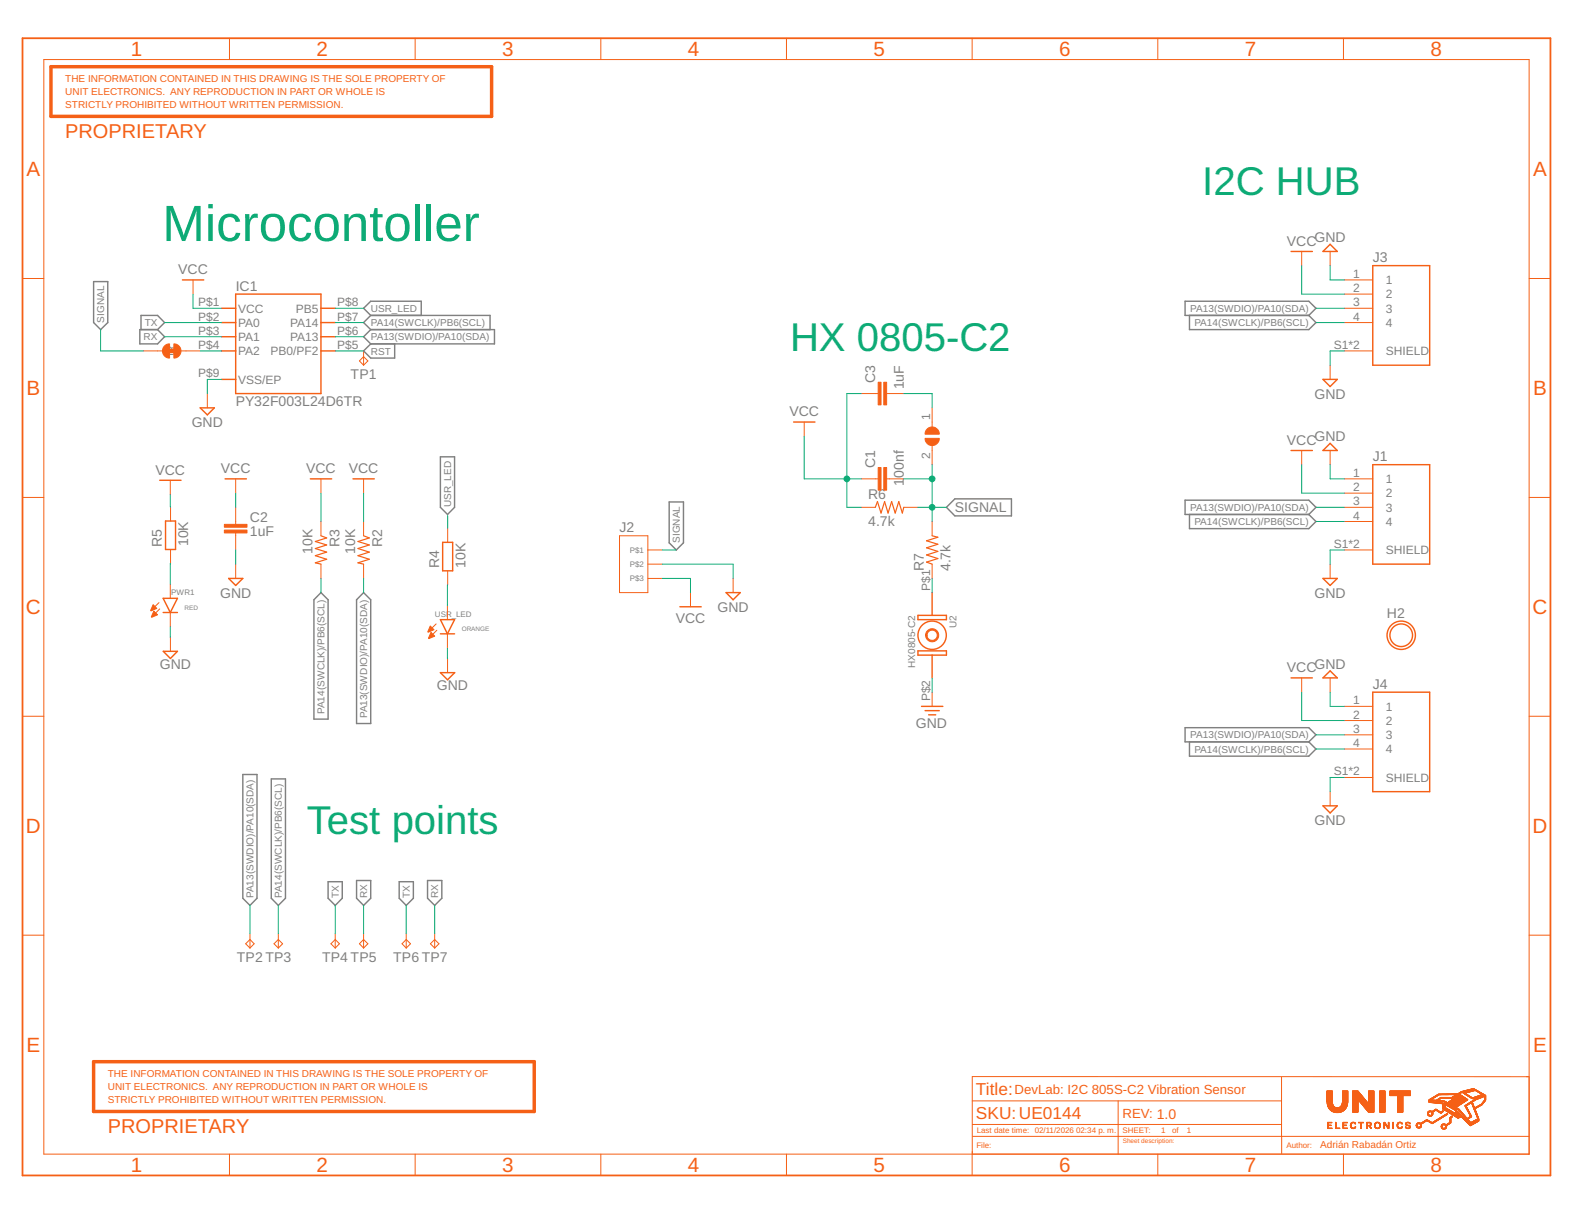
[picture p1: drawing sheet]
<svg xmlns="http://www.w3.org/2000/svg" width="279mm" height="216mm" viewBox="0 0 279 216" stroke-linecap="round" stroke-linejoin="round" font-family="sans-serif">
<g fill="none" stroke="#808080" stroke-width=".25">
<path d="M16.6 50h2.6v7.3l-1.3 1.3-1.3-1.3zM24.8 58.6h3.2l1.3 1.2-1.3 1.3h-3.2zM25.1 58.6v-2.6h2.9l1.3 1.3-1.3 1.3M65.9 56l-1.3 1.3 1.3 1.3M65.9 56h21.2v2.6M65.9 58.6h22v2.5h-22M65.9 58.6l-1.3 1.2 1.3 1.3M65.9 56l-1.3-1.2 1.3-1.3h9v2.5M210.6 53.5h22l1.3 1.3-1.3 1.2h-22zM211.4 56v2.6h21.2l1.3-1.3-1.3-1.3M65.9 61.1l-1.3 1.3 1.3 1.2h4.2v-2.5M78.3 81.2h2.5v8.9l-1.3 1.3-1.2-1.3z"/>
<path d="M118.9 89.2h2.6v7.3l-1.3 1.2-1.3-1.2zM168.2 90.1l1.5-1.5h10.1v3.1h-10.1zM210.6 88.9h22l1.3 1.2-1.3 1.3h-22zM211.4 91.4v2.5h21.2l1.3-1.2-1.3-1.3M57 105.3l1.3 1.3v21.2h-2.5v-21.2zM64.6 105.3l1.3 1.3v22h-2.5v-22zM43.2 137.6h2.5v22l-1.3 1.3-1.2-1.3zM48.2 138.4h2.5v21.2l-1.2 1.3-1.3-1.3zM210.6 129.3h22l1.3 1.3-1.3 1.2h-22zM211.4 131.8v2.6h21.2l1.3-1.3-1.3-1.3M58.3 156.7h2.5v2.9l-1.2 1.3-1.3-1.3zM63.4 156.5h2.5v3.1l-1.3 1.3-1.2-1.3z"/>
<path d="M71 156.7h2.5v2.9l-1.3 1.3-1.2-1.3zM76 156.5h2.5v3.1l-1.2 1.3-1.3-1.3z"/>
</g>
<path d="M9.1 11.9h78.3v8.8h-78.3zM16.6 188.7h78.4v8.8h-78.4z" fill="none" stroke="#f56016" stroke-width=".61"/>
<g fill="none" stroke="#f56016" stroke-width=".25">
<path d="M32.4 49.7h3.8M39.4 54.8h2.5M39.4 57.3h2.5M39.4 59.8h2.5M41.9 52.3h15.1v17.6h-15.1zM57 54.8h2.6M57 57.3h2.6M57 59.8h2.6M229.5 44.7h3.8M236.4 43.4l1.3 1.3h-2.6zM244 47.2h10.1v17.7h-10.1zM35.6 72.5h2.5l-1.2 1.2z"/>
<path d="M39.4 62.4h2.5M39.4 67.4h2.5M57 62.4h2.6M141.1 75h3.7M235.1 67.4h2.6l-1.3 1.3zM236.4 78.8l1.3 1.3h-2.6zM28.4 85.3h3.8M29.4 92.6h1.8v5h-1.8zM40 85.1h3.8M55.2 85.1h3.7M62.7 85.1h3.8M78.7 96.4h1.8v5h-1.8z"/>
<path d="M229.5 80.1h3.8M244 82.6h10.1v17.6h-10.1zM29 106.3h2.5l-1.2 2.5zM29 108.8h2.5M29 115.7h2.5l-1.2 1.3zM40.6 102.8h2.6l-1.3 1.2zM78.3 119.5h2.5l-1.3 1.3zM78.3 110.1h2.5l-1.3 2.5zM78.3 112.6h2.5M120.8 107.8h3.8M129.1 105.3h2.5l-1.3 1.3zM163.2 109.3h5v.8h-5z"/>
<path d="M163.2 115.7h5v.7h-5zM165.7 105.3v4M165.7 116.4v4.1M235.1 102.8h2.6l-1.3 1.2zM163.8 125.5h3.8M164.4 126.3h2.5M165.1 127h1.2M229.5 120.5h3.8M235.1 120.5l1.3-1.3 1.3 1.3zM244 123h10.1v17.7h-10.1zM235.1 143.2h2.6l-1.3 1.3z"/>
<circle cx="165.7" cy="112.9" r="2.52"/>
<circle cx="249" cy="112.9" r="2.01"/>
<circle cx="249" cy="112.9" r="2.52"/>
</g>
<g fill="none" stroke="#f56016" stroke-width=".18">
<path d="M7.8 10.6h264v194.5h-264zM40.8 6.8v3.8M73.8 6.8v3.8M106.8 6.8v3.8M139.8 6.8v3.8M172.8 6.8v3.8M205.8 6.8v3.8M238.8 6.8v3.8M4 49.5h3.8M34.3 49.7v2.6M231.4 44.7v2.5M236.4 44.7v2.5"/>
<path d="M238.9 49.7h5.1M238.9 52.3h5.1M238.9 54.8h5.1M238.9 57.3h5.1M271.8 49.5h3.8M25.5 62.4h3.4M32.2 62.4h3.4M36.9 69.9v2.6M64.6 62.4v2.5M64.6 63.4l.8 .7-.8 .8-.7-.8zM142.9 75v2.5M153.1 69.9h3"/>
<path d="M157.6 69.9h3M165.7 72.5v3.4M165.7 79.2v3.4M236.4 64.9v2.5M238.9 62.4h5.1M4 88.4h3.8M30.3 85.3v2.6M30.3 90.1v2.5M30.3 97.6v2.6M41.9 85.1v2.5M41.9 90.1v3.1M41.9 94.7v3"/>
<path d="M57 85.1v2.5M57 92.7v2.5M64.6 85.1v2.5M64.6 92.7v2.5M79.6 93.9v2.5M110.1 95.2h5v10.1h-5zM115.1 97.7h2.6M153.1 85.1h3M153.1 90.1h2.5M157.6 85.1h3M160.6 90.1h2.6M165.7 92.7v2.5"/>
<path d="M231.4 80.1v2.5M236.4 80.1v2.5M238.9 85.1h5.1M238.9 87.6h5.1M238.9 90.1h5.1M238.9 92.7h5.1M238.9 97.7h5.1M271.8 88.4h3.8M28.3 107.1l-1.4 1.4M28.4 108.2l-1.4 1.4M30.3 103.8v2.5M30.3 108.8v2.6"/>
<path d="M30.3 113.2v2.5M41.9 100.2v2.6M57 100.2v2.6M64.6 100.2v2.6M77.5 110.9l-1.4 1.3M77.6 112l-1.4 1.4M79.5 107.6v2.5M79.5 112.6v2.6M79.5 117v2.5M79.6 101.4v2.5M115.1 100.2h2.6M115.1 102.8h2.6"/>
<path d="M122.7 105.3v2.5M130.3 102.8v2.5M165.7 100.2v2.6M236.4 100.2v2.6M4 127.3h3.8M165.7 123v2.5M231.4 120.5v2.5M236.4 120.5v2.5M238.9 125.5h5.1M238.9 128h5.1M238.9 130.6h5.1M238.9 133.1h5.1"/>
<path d="M238.9 138.2h5.1M271.8 127.3h3.8M236.4 140.7v2.5M4 166.2h3.8M43.7 167.7l.7-.8 .8 .8-.8 .8zM44.4 165.9v2.6M49.5 166.9l.7 .8-.7 .8-.8-.8zM49.5 165.9v2.6M58.8 167.7l.8-.8 .7 .8-.7 .8zM59.6 165.9v2.6M64.6 165.9v2.6M64.6 166.9l.8 .8-.8 .8-.7-.8z"/>
<path d="M72.2 166.9l.8 .8-.8 .8-.7-.8zM72.2 165.9v2.6M76.5 167.7l.8-.8 .7 .8-.7 .8zM77.3 165.9v2.6M271.8 166.2h3.8M172.8 195.6h55M198.7 195.6v9.5M227.8 191.4v10.5M227.8 199.8h-54.9M235.9 195.6h.9M235.9 195.8h.9M235.9 195.7h.9"/>
<path d="M235.9 195.5h.9M235.9 195.4h.9M235.9 195.3h.9M235.9 195.2h.9M235.9 195.1h.9M235.9 195h.9M235.9 194.9h.9M235.9 194.8h.9M235.9 194.7h.9M235.9 194.6h.9M235.9 194.5h.9M235.9 194.4h.9"/>
<path d="M235.9 194.3h.9M235.9 194.2h.9M235.9 194.1h.9M235.9 194h.9M235.9 193.9h.9M235.9 195.9h.9M235.9 196.2h1M235.9 196.1l1 .1M235.9 196.1h.9M235.9 196h.9M235.9 196.3h1M236 199.8h.1"/>
<path d="M236 200h.6M236 199.9h.6M236 199.9h.1M236 199.7h.1M236 199.6h.1M236 199.5h.1M236 199.5h.7M236 199.4h.7M236 196.4h1M236 196.4h.9M236 196.3h.9M236 196.5h1"/>
<path d="M236 196.6h1.1M236.1 196.7h1.1M236.1 196.7l1.2 .1M236.1 196.8h1.3M236.1 196.8h3.2M236.2 196.9h3M236.2 197h3M236.3 197.1h2.8M236.3 197.1h2.7M236.4 197.2h2.6M236.5 197.3h2.4M236.6 197.4h2.2"/>
<path d="M236.7 197.4h2M236.7 199.5h-.7M236.8 197.5h1.8M236.9 197.5h1.6M237 197.6h1.4M237.1 197.6h1.2M237.3 197.7h.8M237.4 199.8h.1M237.4 200h.1M237.4 199.9h.1M237.4 199.7h.1M237.4 199.6h.1"/>
<path d="M237.4 199.5h.1M237.4 199.4h.1M237.5 196.8h.1M237.8 196.8h.1M238.2 196.7h1.1M238.3 196.6h1.1M238.4 196.5h1M238.4 196.4h1M238.5 196.4h.9M238.5 196.3h1M238.5 196.2h1M238.5 196.1h1"/>
<path d="M238.6 196.1h.9M238.6 196h.9M238.6 195.9h.9M238.6 195.6h.9M238.6 195.8h.9M238.6 195.7h.9M238.6 195.5h.9M238.6 195.4h.9M238.6 195.3h.9M238.6 195.2h.9M238.6 195.1h.9M238.6 195h.9"/>
<path d="M238.6 194.9h.9M238.6 194.8h.9M238.6 194.7h.9M238.6 194.6h.9M238.6 194.5h.9M238.6 194.4h.9M238.6 194.3h.9M238.6 194.2h.9M238.6 194.1h.9M238.6 194h.9M238.6 193.9h.9M238.7 199.8h.1"/>
<path d="M238.7 200h.6M238.7 199.9h.6M238.7 199.9h.1M238.7 199.7h.1M238.7 199.6h.1M238.7 199.5h.1M238.7 199.5h.8M238.7 199.4h.8M238.7 197.4h-2.1M239.1 197.1h-2.8M239.3 196.8h-1.3M239.3 196.7l-1.2 .1"/>
<path d="M239.4 196.7h-1.2M239.4 196.6h-1.1M239.4 196.5h-1M239.5 199.5h-.8M239.5 196.2h-1M240 200h.1M240 199.9h.1M240.1 199.7h.1M240.1 199.6h.1M240.1 199.8h-.1M240.2 199.8h-.2M240.2 199.7h-.1"/>
<path d="M240.2 199.5h.7M240.3 199.5h.5M240.3 199.6h-.2M240.3 199.5l-.1 .1M240.4 199.4h.3M240.4 195.6h.9M240.4 197.6h.9M240.4 197.5h.9M240.4 197.4h.9M240.4 197.3h.9M240.4 197.2h.9M240.4 197.1h.9"/>
<path d="M240.4 197h.9M240.4 196.9h.9M240.4 196.8h.9M240.4 196.7h.9M240.4 196.6h.9M240.4 196.5h.9M240.4 196.4h.9M240.4 196.3h.9M240.4 196.2h.9M240.4 196.1h.9M240.4 196h.9M240.4 195.9h.9"/>
<path d="M240.4 195.8h.9M240.4 195.7h.9M240.4 195.5h.9M240.4 195.4h.9M240.4 195.4h2.2M240.4 195.3h2.1M240.4 195.2h2.1M240.4 195.1h2M240.4 195h1.9M240.4 194.9h1.9M240.4 194.9h1.8M240.4 194.8l1.8 .1"/>
<path d="M240.4 194.8h1.7M240.4 194.7l1.7 .1M240.4 194.7h1.7M240.4 194.6l1.6 .1M240.4 194.6h1.6M240.4 194.6h1.5M240.4 194.5h1.5M240.4 194.4h1.4M240.4 194.3h1.3M240.4 194.2l1.3 .1M240.4 194.2h1.3M240.4 194.2h1.2"/>
<path d="M240.4 194.1h1.2M240.4 194.1h1.1M240.4 194l1.1 .1M240.4 194h1.1M240.4 194h1M240.4 193.9h1M240.7 199.5h.2M240.8 199.6h.1M240.8 199.7h.1M240.9 199.7h.1M241.4 195.4h1.2M241.4 195.5h1.3"/>
<path d="M241.4 199.5h.9M241.4 199.4h.9M241.5 195.5h1.2M241.5 195.5l1.3 .1M241.6 195.6h1.2M241.6 195.7h1.3M241.7 195.7h1.2M241.7 195.8h1.3M241.8 195.9h1.2M241.8 195.9h1.3M241.8 195.9l1.3 .1M241.9 199.8h.1"/>
<path d="M241.9 200h.1M241.9 199.9h.1M241.9 199.7h.1M241.9 199.6h.1M241.9 199.5h.1M241.9 196h1.2M241.9 196h1.3M241.9 196.1h1.3M242 196.1l2.2 .1M242 196.2h2.2M242.1 196.3h2.1M242.2 196.3h2"/>
<path d="M242.2 196.4h2M242.3 196.5h1.9M242.3 196.6h1.9M242.4 196.6h1.8M242.4 196.7h1.8M242.5 196.7h1.7M242.5 196.8h1.7M242.6 196.8h1.6M242.6 195.3h-2.2M242.6 196.9h1.6M242.7 197h1.5M242.8 197.1h1.4"/>
<path d="M242.9 197.2h1.3M242.9 199.8h.1M242.9 199.9l.1 .1M242.9 199.9h.1M242.9 199.7h.1M242.9 199.6h.1M242.9 199.5h.1M242.9 199.5h.7M242.9 199.4h.5M242.9 197.3h1.3M243 197.3h1.2M243 197.4h1.2"/>
<path d="M243.1 197.4h1.1M243.1 197.5h1.1M243.2 197.5h1M243.2 197.6h1M243.2 195.6h1M243.2 196.1h1M243.2 196h1M243.2 195.9h1M243.2 195.8h1M243.2 195.7h1M243.2 195.5h1M243.2 195.4h1"/>
<path d="M243.2 195.3h1M243.2 195.2h1M243.2 195.1h1M243.2 195h1M243.2 194.9h1M243.2 194.8h1M243.2 194.7h1M243.2 194.6h1M243.2 194.5h1M243.2 194.4h1M243.2 194.3h1M243.2 194.2h1"/>
<path d="M243.2 194.1h1M243.2 194h1M243.2 193.9h1M243.4 199.4h.1M243.5 199.5h.1M243.5 199.6h.2M243.6 199.8h.1M243.6 200h-.7M243.6 199.9h.1M243.6 199.7h.1M243.6 199.6h.1M243.6 199.9l-.2 .1"/>
<path d="M243.7 199.9h-.2M244.3 200h.1M244.3 199.9h.1M244.3 199.8h.1M244.3 199.7h.2M244.5 199.8h-.2M244.5 199.7h-.1M244.5 199.5h.7M244.5 199.6h-.1M244.6 199.5h.5M244.6 199.6h-.2M244.6 199.5l-.1 .1"/>
<path d="M244.7 199.4h.3M244.7 199.4h.1M244.9 199.4h.1M245 199.5l.2 .1M245.1 199.6h.1M245.1 199.6h.2M245.2 199.7h.1M245.2 199.8h.1M245.2 195.6h.9M245.2 200h.1M245.2 199.9h.1M245.2 197.6h.9"/>
<path d="M245.2 197.5h.9M245.2 197.4h.9M245.2 197.3h.9M245.2 197.2h.9M245.2 197.1h.9M245.2 197h.9M245.2 196.9h.9M245.2 196.8h.9M245.2 196.7h.9M245.2 196.6h.9M245.2 196.5h.9M245.2 196.4h.9"/>
<path d="M245.2 196.3h.9M245.2 196.2h.9M245.2 196.1h.9M245.2 196h.9M245.2 195.9h.9M245.2 195.8h.9M245.2 195.7h.9M245.2 195.5h.9M245.2 195.4h.9M245.2 195.3h.9M245.2 195.2h.9M245.2 195.1h.9"/>
<path d="M245.2 195h.9M245.2 194.9h.9M245.2 194.8h.9M245.2 194.7h.9M245.2 194.6h.9M245.2 194.5h.9M245.2 194.4h.9M245.2 194.3h.9M245.2 194.2h.9M245.2 194.1h.9M245.2 194h.9M245.2 193.9h.9"/>
<path d="M246 199.8h.1M246 200h.1M246 199.9h.1M246 199.7h.1M246 199.6h.3M246 199.6h.2M246 199.5l.2 .1M246 199.5h.2M246 199.5h.1M246 199.4h.1M246.1 199.7h.2M246.2 199.7h.1"/>
<path d="M246.2 199.8h.2M246.3 199.8h.1M246.3 199.9h.1M246.3 199.9h.2M246.4 200h.1M246.8 199.8h.1M246.8 200h.1M246.8 199.9h.1M246.8 199.7h.1M246.8 199.6h.1M246.8 199.5h.1M246.8 199.4h.1"/>
<path d="M247.1 194.7h3.6M247.1 194.6h3.6M247.1 194.5h3.6M247.1 194.4h3.6M247.1 194.3h3.6M247.1 194.2h3.6M247.1 194.1h3.6M247.1 194h3.6M247.1 193.9h3.6M247.6 199.8h.1M247.6 200h.1M247.6 199.9h.1"/>
<path d="M247.6 199.7h.1M247.6 199.6h.1M247.6 199.5h.1M247.6 199.4h.1M248.3 199.8h.1M248.3 200h.1M248.3 199.9h.1M248.3 199.8h.2M248.3 199.7h.2M248.4 195.6h.9M248.4 197.6h.9M248.4 197.5h.9"/>
<path d="M248.4 197.4h.9M248.4 197.3h.9M248.4 197.2h.9M248.4 197.1h.9M248.4 197h.9M248.4 196.9h.9M248.4 196.8h.9M248.4 196.7h.9M248.4 196.6h.9M248.4 196.5h.9M248.4 196.4h.9M248.4 196.3h.9"/>
<path d="M248.4 196.2h.9M248.4 196.1h.9M248.4 196h.9M248.4 195.9h.9M248.4 195.8h.9M248.4 195.7h.9M248.4 195.5h.9M248.4 195.4h.9M248.4 195.3h.9M248.4 195.2h.9M248.4 195.1h.9M248.4 195h.9"/>
<path d="M248.4 194.9h.9M248.4 194.8h.9M248.4 194.7h.9M248.4 199.9h-.1M248.4 199.6h.2M248.5 199.7h-.1M248.5 199.5h.7M248.5 199.6h-.1M248.6 199.5h.5M248.6 199.5l-.1 .1M248.7 199.4h.1M248.9 199.4h-.2"/>
<path d="M249 199.5l.2 .1M249 199.6h.2M249.1 199.6h.1M249.1 199.7h.2M249.2 199.7h.1M249.8 199.8h.2M249.8 199.8h.1M249.8 199.7h.1M249.8 199.6h.2M249.9 199.9h.1M249.9 199.9h.2M249.9 199.5h.7"/>
<path d="M249.9 199.9l.5 .1M250 199.5h.5M250 199.6h-.1M250 200h.5M250 199.5l-.1 .1M250.1 199.4h.3M250.4 199.5h.2M250.5 199.6h.1M250.5 199.7h.1M251.7 200h.2M251.7 199.9h.2M251.9 199.6h.9"/>
<path d="M251.9 199.9h-.2M251.9 199.8h-.2M251.9 199.6h.6M251.9 199.8h-.1M252 199.6h.4M252 199.7h-.2M252.1 199.7h-.3M252.1 199.5h.1M252.2 199.5h.1M252.2 199.7h.6M252.4 199.7h.2M252.4 199.8h.2"/>
<path d="M252.5 199.8h.1M252.5 199.9h.1M252.5 200h.1M252.9 199.6h-.3M253 199.5l-.4 .1M253 199.5h-.3M253.1 199.5h-.3M253.2 199.4h-.4M253.2 199.4h-.3M253.3 199.3h-.3M253.3 199.2h.7M253.3 199.1h.6"/>
<path d="M253.4 199.3h-.4M253.4 199.1h.4M253.5 199.2l-.4 .1M253.5 199h.2M253.5 199.2h-.3M253.7 199.2h.3M253.7 198h.2M253.7 197.9h.2M253.7 197.8h.2M253.7 198l.2 .1M253.8 199.2l.3 .1M253.8 198.1h.2"/>
<path d="M253.8 198.2h.3M253.9 198.2h.6M253.9 197.5h.9M253.9 199.3h.3M253.9 197.8h-.2M253.9 197.5h.6M253.9 197.7h-.2M253.9 197.7h-.1M254 197.6l-.2 .1M254 199.3h.3M254 198.3h.4M254 195.6h.1"/>
<path d="M254 195.9h1.7M254 195.9h1.2M254 195.8h.9M254 195.8h.4M254 195.7h.1M254 195.6h1.8M254 195.5h1.6M254 195.5h.8M254 195.4h.4M254 197.6h-.2M254 199.4h.4M254.1 198.3h.2"/>
<path d="M254.1 199.4h.3M254.1 197.4h.2M254.1 198.3v.1M254.2 199.5h.3M254.3 199.5h.5M254.3 197.6h.4M254.3 195.6h1.9M254.4 199.6h.3M254.4 195.4h-.3M254.4 198.1h.2M254.4 197.6h.2M254.5 199.6h.1"/>
<path d="M254.5 197.7h.1M254.5 195.9l1.6 .1M254.5 195.3h-.4M254.5 197.7h.2M254.5 198h.2M254.5 197.8h.2M254.5 199.7h.1M254.5 195.3h-.3M254.5 197.9h.2M254.6 195.9v.1M254.6 198.2h-.3M254.6 195.2l-.3 .1"/>
<path d="M254.7 198l-.2 .1M254.7 195.2h-.3M254.8 195.6h1.9M254.8 195.8h.1M254.8 197.5l-.9 .1M254.8 195.1l-.3 .1M254.8 196h1.7M254.9 195.1h-.4M254.9 195.6h.1M254.9 197.3h.6M254.9 199.5h-.3M254.9 197.4l-.3 .1"/>
<path d="M254.9 195.1h-.3M255 197.3h.5M255 199.4h-.3M255 197.4h-.3M255 197.2h.4M255 195h-.3M255.1 197.4h-.3M255.1 195h-.4M255.1 199.4h-.4M255.1 197.2h.2M255.1 197.3h-.3M255.1 194.9h-.3"/>
<path d="M255.1 199.3h-.3M255.1 197.1h.2M255.2 197.1h.1M255.2 194.9h-.3M255.2 199.3h-.4M255.2 196h1.3M255.3 197.3h.3M255.3 194.8l-.4 .1M255.3 199.2l-.4 .1M255.3 195.7h1.6M255.4 194.8h-.4M255.4 199.2h-.4"/>
<path d="M255.4 197.4h.3M255.4 195.4h.3M255.4 194.6h.3M255.4 199.1l-.3 .1M255.4 194.7l-.3 .1M255.5 197.4l.3 .1M255.5 199.1h-.3M255.5 194.7h-.3M255.5 196l.1 .1M255.6 199.1h-.4M255.6 197.5h.3M255.6 194.6l-.4 .1"/>
<path d="M255.6 199h-.3M255.7 197.5h.2M255.7 194.6h-.3M255.7 195.5h-.3M255.7 197.6h.3M255.7 196.1h.8M255.7 199h-.3M255.8 197.6h.5M255.8 198.9h-.3M255.8 195.4h-.3M255.8 197.7h.5M255.9 198.9h-.4"/>
<path d="M255.9 195.9h.1M255.9 195.3h-.3M255.9 198.8l-.3 .1M255.9 197.7h.4M256 197.8h.2M256 195.7h.9M256 195.2l-.3 .1M256 198.8h-.3M256.1 196.1h.4M256.1 197.8h.1M256.1 195h2.2M256.1 198.7l-.3 .1"/>
<path d="M256.1 195.2h-.3M256.1 195.7h.1M256.2 198.7h-.4M256.2 198.6l-.3 .1M256.2 199.9h.3M256.2 197.5h.3M256.3 197.5h.2M256.3 198.6h-.3M256.3 199.8h.7M256.3 199.8h.6M256.3 195.6h.1M256.4 200h-.2"/>
<path d="M256.4 198.6h-.4M256.4 197.4h.1M256.4 197h.3M256.4 197h.2M256.4 196.9h.1M256.4 196.8h.1M256.4 196.7h.1M256.4 196.6h.1M256.4 196.5h.1M256.4 196.4h.1M256.4 196.3h.1M256.4 196.2h.1"/>
<path d="M256.4 199.9l-.2 .1M256.4 197.6h-.3M256.4 199.7h.4M256.4 197.1h.4M256.4 195.8h.6M256.4 198.5h-.3M256.5 197.5l-.3 .1M256.5 198.5h-.3M256.5 197.1h.3M256.6 199.9h-.3M256.6 197.1l.3 .1M256.6 198.4l-.4 .1"/>
<path d="M256.6 197.2h.4M256.6 198.4h-.3M256.7 199.9h.6M256.7 197.2l.3 .1M256.7 195.8h.4M256.8 198.3l-.4 .1M256.8 196.9h.3M256.8 196.9h.2M256.8 196.8h.1M256.8 196.7h.1M256.8 196.6h.1M256.8 196.5h.1"/>
<path d="M256.8 196.4h.1M256.8 196.3h.1M256.8 196.3h.4M256.8 196.2h.3M256.8 196.2h.2M256.8 196.1l.2 .1M256.8 196l.1 .1M256.8 199.9h.5M256.8 197.3h.3M256.8 197h.3M256.8 195.9h.4M256.8 198.3h-.3"/>
<path d="M256.9 199.9h.3M256.9 197.3h.3M256.9 197h.4M256.9 195.9h.3M256.9 198.2l-.3 .1M256.9 200h.2M256.9 197.4h.4M256.9 198.2h-.3M257 195.9l.3 .1M257 197.1h.3M257 196.3l.3 .1M257 197.4h.3"/>
<path d="M257 196h.4M257 198.2h-.3M257 198h.3M257.1 197.4l.4 .1M257.1 197.1h.3M257.1 196.4h.3M257.1 196h.4M257.1 198.1h-.3M257.1 197.9h.2M257.1 197.1l.4 .1M257.1 196.4h.4M257.2 198.1h-.3"/>
<path d="M257.2 197.5h.3M257.2 197.2h.4M257.2 196.5h.4M257.2 196.1h.3M257.2 197.9h.1M257.2 198l-.3 .1M257.3 197.5l.3 .1M257.3 196.1l.3 .1M257.3 197.2l.3 .1M257.3 196.5h.3M257.3 198h-.3M257.3 197.6h.4"/>
<path d="M257.3 197.3h.4M257.3 196.6h.4M257.4 196.2h.3M257.4 197.6l.3 .1M257.4 197.3h.4M257.4 199.8h-.3M257.4 195.9h.4M257.5 197.7h.3M257.5 196.2h.3M257.5 196.6h.3M257.5 199.8h-.3M257.5 197.4h.3"/>
<path d="M257.5 195.9h.4M257.5 197.7h.4M257.5 196.7h.4M257.5 196.3h.4M257.6 195.7h.6M257.6 199.7h-.4M257.6 197.4h.3M257.6 196.3h.3M257.6 195.9l.4 .1M257.6 197.8h.3M257.6 199.5h.3M257.6 196.7h.4"/>
<path d="M257.6 195.7h.5M257.6 197.4l.4 .1M257.7 199.7h-.4M257.7 196.3l.3 .1M257.7 196h.3M257.7 197.8h.3M257.7 199.5h.2M257.7 196.7l.3 .1M257.7 199.6h-.3M257.7 199.4h.2M257.7 199.3h.2M257.7 199.2h.2"/>
<path d="M257.7 199.1h.2M257.7 199h.2M257.7 198.9h.2M257.7 198.8h.2M257.7 198.7h.2M257.7 198.6h.2M257.7 197.8l.4 .1M257.7 196h.4M257.7 195.8h-.3M257.8 197.5h.3M257.8 196.8h.3M257.8 196.4h.3"/>
<path d="M257.8 199.6h-.3M257.8 195.8h-.3M257.8 197.5l.4 .1M257.8 196.8h.4M257.8 196.4h.4M257.8 196.1h.4M257.8 197.9h.4M257.9 199.5l-.4 .1M257.9 197.6h.3M257.9 196.9h.4M257.9 196.5h.4M257.9 195.8h.3"/>
<path d="M257.9 196.1l.4 .1M257.9 195.5h.6M257.9 198.6h-.2M257.9 198h.3M257.9 198.4h.2M258 195.8h.3M258 197.6l.3 .1M258 196.9h.3M258 196.5h.3M258 198.4h.1M258 198h.3M258 195.5h.4"/>
<path d="M258 198.6h-.3M258 196.2h.4M258 195.6h-.3M258 197.7h.4M258 197h.4M258 196.6h.4M258 195.9h.4M258 198.5h-.2M258 198l.4 .1M258.1 198.3h.1M258.1 196.2h.4M258.1 195.9h.4"/>
<path d="M258.1 195.6h-.3M258.1 198.5h-.3M258.1 197.7h.3M258.1 197h.4M258.1 195.1l-2.2 .1M258.1 198.1h.3M258.1 198.4l-.2 .1M258.2 196.6h.3M258.2 195.5l-.3 .1M258.2 194.9h.3M258.2 196.3h.4M258.2 195.9l.4 .1"/>
<path d="M258.2 195.1h-2.3M258.2 198.1h.3M258.2 197.8h.3M258.2 197.1h.4M258.2 196.7h.4M258.2 195.5l.4 .1M258.3 196.3h.3M258.3 195.3h.5M258.3 195.1h-2.3M258.3 198.2h.3M258.3 197.8h.3M258.3 196h.3"/>
<path d="M258.3 195.6h.3M258.3 194.5h-2.8M258.3 197.1h.3M258.3 196.7h.4M258.3 196.3l.4 .1M258.3 197.8l.4 .1M258.3 196h.4M258.3 198.2h.4M258.4 195.6h.3M258.4 195.4h-.3M258.4 197.1h.3M258.4 196.7l.4 .1"/>
<path d="M258.4 198.2l.3 .1M258.4 196.4h.4M258.4 196.1h.4M258.4 195h-.3M258.4 197.9h.5M258.4 197.2h.4M258.4 195.7h.4M258.5 196.8h.3M258.5 196.4h.3M258.5 195.2h.6M258.5 198.3h.3M258.5 196.1l.4 .1"/>
<path d="M258.5 195.3h-.3M258.5 197.2l.4 .1M258.5 198h.4M258.6 196.8h.3M258.6 195.7h.3M258.6 195.1h.5M258.6 194.9h-.4M258.6 198.3l.3 .1M258.6 196.5h.7M258.6 195.3h.3M258.6 198h.3M258.6 197.3h.3"/>
<path d="M258.6 196.9h.4M258.6 196.2h.4M258.6 195.8h.4M258.6 195.4h.4M258.6 195.1h.4M258.6 194.8l-.3 .1M258.7 196.5h.5M258.7 198.4h.3M258.7 198h.2M258.7 197.3h.2M258.7 196.2h.3M258.7 195.8h.3"/>
<path d="M258.7 194.8h-.3M258.7 196.9h.3M258.7 198.4l.3 .1M258.7 196.6h.4M258.7 195.4h.3M258.7 195.2h-.3M258.7 198.1h.2M258.8 197.4h.1M258.8 196.3h.3M258.8 195.9h.3M258.8 197.7h.1M258.8 197.6h.1"/>
<path d="M258.8 197.5h.1M258.8 197h.3M258.8 195.5h.3M258.8 194.7l-.4 .1M258.8 198.5h.8M258.8 197.8h.1M258.8 198.1h.1M258.8 196.3h.7M258.8 195.9h.4M258.8 194.9h.7M258.8 197h.4M258.8 196.6h.2"/>
<path d="M258.8 195.5h.4M258.8 194.7h-.3M258.8 198.5h.7M258.9 198.2h.1M258.9 195.2h.3M258.9 194.9h.5M258.9 196.7h.1M258.9 196.3h.6M258.9 195.9l.3 .1M258.9 198.6h.5M258.9 195.5l.3 .1M258.9 194.6l-.3 .1"/>
<path d="M259 197.1h.3M259 194.9h.4M259 196h.3M259 195.2l.3 .1M259 196.4h.4M259 195.6h.3M259 195h-.3M259 194.6h-.3M259 198.6h.3M259 196h.4M259.1 195.6h.3M259.1 194.6h-.4"/>
<path d="M259.1 195.3h.3M259.1 195h-.3M259.1 198.6h.2M259.1 197.7h.1M259.1 197.6l.1 .1M259.1 197.6h.1M259.1 198.4h.1M259.1 198.3h.1M259.1 198.2h.1M259.1 198.1h.1M259.1 198h.1M259.1 197.9h.4"/>
<path d="M259.1 197.8l.3 .1M259.1 197.8h.3M259.1 197.8h.2M259.1 197.7h.2M259.1 197.1l.3 .1M259.1 198.7h.1M259.1 196.1h.4M259.1 195.7h.4M259.1 195.3h.4M259.1 194.5h-.3M259.2 197.2h.2M259.2 194.7h.6"/>
<path d="M259.2 196.1h.6M259.2 195.4h.3M259.2 194.5h-3.6M259.2 197.2l.3 .1M259.2 195.7h.3M259.2 195h.4M259.3 197.3h.2M259.3 194.4l-3.7 .1M259.3 196.2h.4M259.3 195.8h.3M259.3 195.4h.3M259.3 198h.2"/>
<path d="M259.3 196.4h-.3M259.3 195h.3M259.3 194.8h-.3M259.3 194.6h.4M259.4 197.4h.2M259.4 195.8h.3M259.4 195.5h.3M259.4 194.4h-3.7M259.4 198l.2 .1M259.4 195.1h.3M259.4 194.6h.2M259.4 198.4h.5"/>
<path d="M259.4 198.1h.2M259.4 197.4l.3 .1M259.4 195.5h.4M259.4 194.7l-.3 .1M259.4 194.4h-1.4M259.4 195.9h.4M259.4 194.5h.2M259.4 198.1h.3M259.5 195.1h.3M259.5 198.4h.4M259.5 197.5h.2M259.5 198.2h.2"/>
<path d="M259.5 197.5l.2 .1M259.5 195.9h.6M259.5 195.5l.3 .1M259.5 195.1l.3 .1M259.5 194.3h-.3M259.5 197.6h.3M259.6 196.3h-.3M259.6 196.1h.3M259.6 195.9h.5M259.6 195.6h.3M259.6 198.2l.2 .1M259.6 197.6l.2 .1"/>
<path d="M259.6 195.2h.3M259.6 194.7l.3 .1M259.6 198.3h.2M259.6 194.2l-.3 .1M259.6 195.6h.4M259.6 197.7h.2M259.6 196h.4M259.7 196.2h-.4M259.7 197.7h.2M259.7 195.2l.3 .1M259.7 194.2h-.3M259.7 198.4l-.4 .1"/>
<path d="M259.7 194.8h.3M259.7 197.8h.2M259.7 195.7h.4M259.7 194.8l.4 .1M259.7 198.4l.3 .1M259.8 197.8l.2 .1M259.8 195.3h.3M259.8 198.5h.2M259.8 197.9h.3M259.8 195.7h.6M259.8 194.9h.3M259.8 194.1h-.3"/>
<path d="M259.8 198.5h.3M259.8 195.3h.4M259.9 198.6h.2M259.9 198h.2M259.9 195.8h.4M259.9 194.9h.3M259.9 195.4h.3M259.9 195h.4M259.9 194.1h-.3M259.9 198l.3 .1M259.9 196h-.3M259.9 198.6l.3 .1"/>
<path d="M260 198.1h.2M260 195.4h.3M260 198.7h.2M260 195h.3M260 194.2h.6M260 198.7l.2 .1M260 198.2h.3M260.1 195.5h.2M260.1 195.1h.3M260.1 194.2h.3M260.1 194l-.5 .1M260.1 198.8h.2"/>
<path d="M260.1 198.2h.2M260.1 195.5h.7M260.1 198.2l.2 .1M260.1 195.1h.4M260.1 194.3h.4M260.1 198.8l.2 .1M260.2 198.9h.2M260.2 198.3h.2M260.2 195.9h-.3M260.2 195.1l.3 .1M260.2 198.3l.2 .1M260.2 195.6h.4"/>
<path d="M260.2 194.4h.4M260.2 199h.3M260.2 198.4h.3M260.3 195.2h.3M260.3 194h-.6M260.3 195.8h-.4M260.3 199h.2M260.3 198.4l.2 .1M260.3 194.4h.3M260.3 199.1h.3M260.3 198.5h.2M260.3 195.2l.4 .1"/>
<path d="M260.3 198.5h.3M260.4 199.1h.2M260.4 194.4l.3 .1M260.4 198.6h.2M260.4 196.6h.2M260.4 194h-.6M260.4 199.1l.2 .1M260.4 195.3h.3M260.5 196.7h.1M260.5 194.5h.3M260.5 199.2h.2M260.5 198.6h.2"/>
<path d="M260.5 196.7h.2M260.5 195.7h-.3M260.5 195.3h.3M260.5 199.2l.3 .1M260.5 198.7h.2M260.5 196.7l.2 .1M260.5 196.8h.2M260.5 195.4h.4M260.5 198.7h.6M260.6 193.9h-.7M260.6 199.3h.2M260.6 195.6h-.4"/>
<path d="M260.6 196.9h.2M260.6 194.6h.3M260.6 196.5h-.2M260.6 197h.2M260.6 198.8h.3M260.6 194.6h.4M260.6 199.4h.3M260.6 198.9h.3M260.7 197.1h.2M260.7 196.5h-.3M260.7 199.4h.2M260.7 196.3h.3"/>
<path d="M260.7 195.5l-.5 .1M260.7 194.6l.3 .1M260.7 198.9h.2M260.7 199.5h.3M260.7 197.2h.2M260.7 196.4h-.3M260.7 194.2h-.6M260.7 199h.3M260.8 199.5h.2M260.8 197.2l.1 .1M260.8 199h.2M260.8 197.3h.2"/>
<path d="M260.8 196.4h-.3M260.8 194.7h.3M260.8 199.1h.2M260.8 199.5l.2 .1M260.8 193.8l-.7 .1M260.8 197.4h.2M260.8 195.5h-.3M260.8 199.1h.3M260.9 199.6h.2M260.9 197.4h.1M260.9 194.7l.3 .1M260.9 197.4l.2 .1"/>
<path d="M260.9 196.3l-.4 .1M260.9 195.4h-.3M260.9 199.1l.2 .1M260.9 197.5h.2M260.9 196.3h-.3M260.9 194.1h-.7M260.9 199.2h.2M260.9 199.7h.3M261 197.6h.1M261 194.8h.3M261 199.2h.2M261 197.6l.2 .1"/>
<path d="M261 199.7h.2M261 197.7h.2M261 199.3h.2M261 193.8h-.7M261 194.8l.3 .1M261 198.8h-.4M261 199.8h.3M261 194.1h-.6M261 199.3h.3M261 197.8h.2M261.1 196.2h-.3M261.1 199.4h.2"/>
<path d="M261.1 197.8h.1M261.1 199.8h.2M261.1 194.9h.3M261.1 197.8h.2M261.1 197.9h.2M261.1 199.9h.6M261.1 193.6h1.1M261.2 199.5h.6M261.2 194.9h.3M261.2 198h.1M261.2 193.8h-.7M261.2 199.9h.4"/>
<path d="M261.2 198.7h-.4M261.2 199.5h.5M261.2 194l-.7 .1M261.2 198h.2M261.2 199.9h.3M261.2 195h.4M261.2 198.1h.2M261.2 196.1l-.3 .1M261.2 195.9h.5M261.2 198.6l-.3 .1M261.3 200h.1M261.3 199.6h.2"/>
<path d="M261.3 198.2h.2M261.3 196.1h-.3M261.3 195h.3M261.3 198.6h-.3M261.3 198.2l.2 .1M261.3 193.7h-.7M261.3 199.7h.1M261.3 195.9h.4M261.3 198.4h.3M261.3 198.3h.2M261.3 193.6h.8M261.4 196h-.4"/>
<path d="M261.4 195.1h.3M261.4 198.6h-.4M261.4 198.3l.2 .1M261.4 194h-.7M261.4 196h-.3M261.4 195.1h.8M261.4 198.5h-.3M261.5 195.9l-.3 .1M261.5 198.5h-.3M261.5 193.5h.6M261.5 193.7h-.7M261.5 194h-.6"/>
<path d="M261.6 196h.1M261.6 195.9h.1M261.6 195.2h.3M261.6 198.4l-.4 .1M261.6 196.1h.2M261.6 199.5l-.4 .1M261.6 196.1l.2 .1M261.6 193.8h.9M261.6 193.5h.4M261.6 196.2h.2M261.6 195.2h.2M261.6 193.6l-.6 .1"/>
<path d="M261.7 196.3h.2M261.7 196.3h.1M261.7 193.9h-.7M261.7 195.8h-.3M261.7 196.4h.2M261.7 199.8h-.3M261.7 196.5h.2M261.7 193.7h.8M261.8 196.5h.1M261.8 195.8h-.3M261.8 196.6h.2M261.8 199.8h-.3"/>
<path d="M261.8 199.6h.3M261.8 196.7h.2M261.8 195.7h-.3M261.8 193.4h.1M261.9 199.4h-.4M261.9 196.7h.1M261.9 196.8h.1M261.9 193.7h.5M261.9 199.7h-.3M261.9 196.9h.5M261.9 195.7h-.3M261.9 193.8l-.7 .1"/>
<path d="M261.9 197h.4M261.9 199.4h-.3M262 193.6l.3 .1M262 197.1h.2M262 195.6h-.3M262 199.7h-.4M262 197.2h.2M262 199.3h-.4M262 197.2l.2 .1M262 195.1l-.5 .1M262.1 197.3h.1M262.1 199.6h-.4"/>
<path d="M262.1 197.3h.2M262.1 197.4h.2M262.1 195.5l-.3 .1M262.1 199.3h-.4M262.1 193.8h-.7M262.1 197.4l.2 .1M262.2 197.5h.1M262.2 197.6h.2M262.2 197h-.2M262.2 195.5h-.3M262.2 197.6l.2 .1M262.2 197.7h.2"/>
<path d="M262.2 199.2l-.4 .1M262.3 199.5l-.4 .1M262.3 195.5h-.3M262.3 197.8h.1M262.3 193.8h.3M262.3 195.1h-.5M262.3 199.2h-.4M262.3 197.9h.2M262.3 197.8h.2M262.3 199.5h-.3M262.3 196.9h-.4M262.3 195.4h-.3"/>
<path d="M262.3 193.8l.4 .1M262.3 198h.2M262.4 199.1l-.4 .1M262.4 198h.1M262.4 199.5h-.4M262.4 198.1h.2M262.4 195h-.5M262.4 198.9h.4M262.4 198.2h.2M262.5 195.4h-.4M262.5 193.9h.3M262.5 199.1h-.4"/>
<path d="M262.5 198.3h.1M262.5 199.4h-.4M262.5 196.8h-.4M262.5 198.3l.2 .1M262.5 198.4h.2M262.5 194h.3M262.5 198.4l.2 .1M262.6 196.8h-.4M262.6 195h-.6M262.6 199.4h-.4M262.6 199.2h.2M262.6 199.1h-.4"/>
<path d="M262.6 198.5h.1M262.6 195.3h-.5M262.6 198.6h.1M262.6 194h.3M262.6 198.9h.2M262.6 198.6h.2M262.6 199.3h-.3M262.6 199h-.3M262.6 198.7h.2M262.6 196.7l-.3 .1M262.7 195.3h-.5M262.7 194.9h-.6"/>
<path d="M262.7 198.8h.1M262.7 194l.3 .1M262.7 199.1h.1M262.7 199.3h-.4M262.7 199h.1M262.7 196.7h-.3M262.7 194.1h.4M262.8 194.9h-.5M262.8 196.7h-.4M262.8 194.1h.3M262.8 195.2l-.5 .1M262.8 199.2l-.4 .1"/>
<path d="M262.8 199h-.5M262.8 198.9h-.3M262.9 196.6h-.4M262.9 194.2h.3M262.9 194.8l-.5 .1M263 195.2h-.5M263 194.2h.3M263 196.6h-.4M263 194.8h-.5M263 194.2l.4 .1M263.1 196.5h-.4M263.1 195.1l-.5 .1"/>
<path d="M263.1 194.3h.4M263.1 196.5h-.3M263.2 196.3h.2M263.2 194.6h.7M263.2 195.1h-.5M263.2 196.4h-.3M263.2 194.7l-.6 .1M263.2 194.4h.3M263.3 196.4h-.4M263.3 195.1h-.5M263.3 194.5h.6M263.3 194.4h.4"/>
<path d="M263.3 194.7h-.5M263.4 196.3l-.4 .1M263.4 195h-.5M263.4 194.4l.3 .1M263.4 196.1h.2M263.4 196.3h-.3M263.4 194.5h.4M263.5 194.6l-.6 .1M263.5 196.2h-.3M263.5 195h-.5M263.5 196.2h-.2M263.5 194.8h.6"/>
<path d="M263.6 196.1l-.3 .1M263.6 194.6h-.5M263.6 194.9h-.5M263.6 196h-.2M263.7 196h-.2M263.7 194.6h.3M263.7 195.9l-.2 .1M263.7 194.9h-.5M263.7 194.7h.4M263.7 195.9h-.2M263.7 194.6h.4M263.8 195.9h-.2"/>
<path d="M263.8 195.8h-.2M263.8 194.8l-.5 .1M263.9 195.7h-.2M263.9 195.5h.2M263.9 195.4h.2M263.9 195.3h.2M263.9 195.2h.2M263.9 195.1h.2M263.9 195h.2M263.9 194.9h.2M263.9 194.8h.2M264 195.6h-.3"/>
<path d="M264 195.6h-.2M264 195.5l-.2 .1M264.1 195.5h-.3M264.1 194.8h-.6M271.8 191.3h-99v17.6M40.8 205.1v3.8M73.8 205.1v3.8M106.8 205.1v3.8M139.8 205.1v3.8M172.9 201.9h98.9M205.8 205.1v3.8M227.8 202v3"/>
<path d="M236 200.5h.7M236 200.4h.1M236 200.3h.1M236 200.2h.1M236 200.1h.1M236 200h.1M237.4 200.5h.7M237.4 200.4h.1M237.4 200.3h.1M237.4 200.2h.1M237.4 200.1h.1M238.7 200.5h.8"/>
<path d="M238.7 200.4h.1M238.7 200.3h.1M238.7 200.2h.1M238.7 200.1h.1M238.7 200h.1M238.8 205.1v3.8M239.5 200.5h-.8M240 200.2h.1M240 200.1l.1 .1M240 200.1h.1M240.1 200.2h.1M240.1 200.3h.1"/>
<path d="M240.1 200.3l.2 .1M240.2 200.4h.1M240.2 200.4h.2M240.2 200.5h.6M240.3 200.5h.4M240.5 200.6h.1M240.8 200.4h.1M240.9 200.3h.1M240.9 200.4h-.3M240.9 200.2h.1M240.9 200.4h-.2M240.9 200.3h-.1"/>
<path d="M241.9 200.5h.1M241.9 200.4h.1M241.9 200.3h.1M241.9 200.2h.1M241.9 200.1h.1M242.9 200.5h.1M242.9 200.4h.1M242.9 200.3h.1M242.9 200.2h.1M242.9 200.1h.1M243.4 200.1h.1M243.4 200.1l.1 .1"/>
<path d="M243.4 200.2h.2M243.4 200.2h.1M243.5 200.3h.1M243.5 200h-.6M243.5 200.3l.2 .1M243.6 200.4h.1M243.6 200.5h.2M244.3 200.1h.1M244.3 200.2h.2M244.4 200.3h.1M244.4 200.3l.2 .1M244.5 200.4h.1"/>
<path d="M244.5 200.4h.2M244.5 200.5h.6M244.6 200.5h.4M244.8 200.6h.1M245 200.4h.2M245.1 200.3h.2M245.2 200.3h.1M245.2 200.4h-.3M245.2 200.2h.1M245.2 200.3l-.1 .1M245.2 200.1h.1M245.3 200.1l-.1 .1"/>
<path d="M246 200.5h.1M246 200.4h.1M246 200.3h.1M246 200.2h.1M246 200.1h.1M246.4 200.1h.1M246.4 200.1l.2 .1M246.5 200.2h.1M246.5 200.2h.2M246.5 200.3h.2M246.6 200.3h.1M246.6 200.3h.2"/>
<path d="M246.6 200.4h.2M246.7 200.4h.1M246.7 200.5h.1M246.8 200.3h.1M246.8 200.2h.1M246.8 200.1h.1M247.6 200.5h.1M247.6 200.4h.1M247.6 200.3h.1M247.6 200.2h.1M247.6 200.1h.1M248.3 200.1h.1"/>
<path d="M248.3 200.2h.2M248.4 200.3h.1M248.4 200.3l.2 .1M248.5 200.4h.1M248.5 200.4h.2M248.5 200.5h.6M248.6 200.5h.4M248.8 200.6h.1M249.1 200.4h.1M249.2 200.4h-.3M249.2 200.3h.1M249.2 200.2h.1"/>
<path d="M249.2 200.4h-.2M249.3 200.3h-.2M249.8 200.3h.1M249.8 200.3l.2 .1M249.8 200.2h.1M249.9 200.4h.1M249.9 200.4h.2M249.9 200.5h.6M250 200.5h.5M250.2 200.6h.1M250.2 200h.4M250.4 200.1h.2"/>
<path d="M250.5 200.1l.2 .1M250.5 200.4h.1M250.5 200.2h.2M250.6 200.3h.1M250.6 200.2h.1M250.6 200.4h-.2M250.6 200.4h-.1M250.7 200.3h-.2M251.7 200.1h.2M251.8 200.2h.1M251.8 200.2h.2M251.8 200.3h.3"/>
<path d="M251.8 200.3h.7M251.9 200.3h.6M251.9 200.4h.6M252 200.4h.3M252.4 200.2h.2M252.5 200.1h.1M252.6 200.3h-.3M252.6 200.2h-.2M252.6 200.1h-.1M256.2 200.3h.1M256.2 200.2h.1M256.2 200.1h.1"/>
<path d="M256.2 200h.1M256.2 200.4h.2M256.3 200.5h.3M256.3 200.5h.7M256.3 200.6h.6M256.5 200.6h.3M256.9 200.3h.2M256.9 200.1h.2M257 200.2h.1M257 200.1h.1M257 200.5h-.3M257 200.4h-.2"/>
<path d="M257.1 200.4h-.2M257.1 200.3h-.2"/>
</g>
<g fill="#f56016" stroke="#f56016" stroke-width=".18">
<path d="M39.9 94.2h4v.5h-4z"/>
<path d="M39.9 93.2h4v.5h-4z"/>
<path d="M157.1 83.1h.5v4h-.5z"/>
<path d="M156.1 83.1h.5v4h-.5z"/>
<path d="M157.1 67.9h.5v4h-.5z"/>
<path d="M156.1 67.9h.5v4h-.5z"/>
</g>
<path d="M57 95.2l1.1 .4-2.1 .6 2.1 .6-2.1 .7 2.1 .6-2.1 .6 2.1 .7-2.1 .6 1 .2M64.6 95.2l1 .4-2 .6 2 .6-2 .7 2 .6-2 .6 2 .7-2 .6 1 .2M155.6 90.1l.4-1 .6 2.1 .6-2.1 .6 2.1 .7-2.1 .6 2.1 .6-2.1 .7 2.1 .2-1.1M165.7 95.2l1 .3-2 .6 2 .6-2 .6 2 .7-2 .6 2 .7-2 .6 1 .3" fill="none" stroke="#f56016" stroke-width=".21"/>
<g fill="#f56016" stroke="#f56016" stroke-width=".18">
<path d="M76.5 111.2l.6 .7-1 .4h-.1z" fill-rule="evenodd"/>
<path d="M76.6 112.4l.7 .6-1.1 .5v-.1z" fill-rule="evenodd"/>
<path d="M27.2 107.4l.7 .7-1.1 .5v-.1z" fill-rule="evenodd"/>
<path d="M27.3 108.6l.7 .6-1 .5-.1-.1z" fill-rule="evenodd"/>
<path d="M30.9 61.1a1.26 1.26 0 0 1 1.3 1.3 1.26 1.26 0 0 1-1.3 1.2z" fill-rule="evenodd"/>
<path d="M29.2 61.5l.5-.3 .4-.1v2.5a1.26 1.26 0 0 1-1.1-.7 1.26 1.26 0 0 1 .2-1.4z" fill-rule="evenodd"/>
<path d="M164.9 112a1.17 1.17 0 0 1 1.8 .4 1.17 1.17 0 0 1-.8 1.6 1.17 1.17 0 0 1-1.4-1.1h.3a.91 .91 0 0 1 1.2-.9 .91 .91 0 0 1 .3 1.5 .91 .91 0 0 1-1.5-.4v-.2h-.3l.2-.6z" fill-rule="evenodd"/>
<path d="M164.4 77.9h2.5a1.26 1.26 0 0 1-1.2 1.3 1.26 1.26 0 0 1-1.3-1.3z" fill-rule="evenodd"/>
<path d="M164.8 76.2a1.26 1.26 0 0 1 1.4-.2 1.26 1.26 0 0 1 .7 1.2h-2.5l.1-.5z" fill-rule="evenodd"/>
</g>
<path d="M29.7 62.4h1.6" fill="none" stroke="#f56016" stroke-width=".83"/>
<path d="M4 6.8h271.6v202.1h-271.6z" fill="none" stroke="#f56016" stroke-width=".32"/>
<g fill="none" stroke="#0dab76" stroke-width=".18">
<path d="M17.9 58.6v3.8h7.6M29.3 57.3h10.1M29.3 59.8h10.1M34.3 52.3v2.5h5.1M59.6 54.8h5M59.6 57.3h5M59.6 59.8h5M231.4 47.2v5.1h7.5M233.9 54.8h5M233.9 57.3h5M236.4 47.2v2.5h2.5M35.6 62.4h3.8"/>
<path d="M39.4 67.4h-2.5v2.5M59.6 62.4h5M142.9 77.5v7.6h10.2M153.1 69.9h-2.6v20.2h2.6M160.6 69.9h5.1v2.6M238.9 62.4h-2.5v2.5M30.3 87.9v2.2M41.9 87.6v2.5M41.9 97.7v2.5M57 87.6v5.1M64.6 87.6v5.1M79.6 91.6v2.3"/>
<path d="M117.7 97.7h2.5M160.6 85.1h5.1M163.2 90.1h5M165.7 82.6v10.1M231.4 82.6v5h7.5M233.9 90.1h5M233.9 92.7h5M236.4 82.6v2.5h2.5M238.9 97.7h-2.5v2.5M30.3 111.4v1.8M30.3 100.2v3.6M57 102.8v2.5"/>
<path d="M64.6 102.8v2.5M79.5 115.2v1.8M79.5 117h.1M79.6 103.9l-.1 3.7M117.7 100.2h12.6v2.6M117.7 102.8h5v2.5M165.7 102.8v2.5M165.7 120.5v2.5M231.4 123v5h7.5M233.9 133.1h5M233.9 130.6h5M236.4 123v2.5h2.5"/>
<path d="M238.9 138.2h-2.5v2.5M44.4 160.9v5M49.5 160.9v5M59.6 160.9v5M64.6 160.9v5M72.2 160.9v5M77.3 160.9v5"/>
</g>
<g fill="#0dab76" stroke="#0dab76" stroke-width=".18">
<circle cx="150.5" cy="85.1" r=".51"/>
<circle cx="165.7" cy="90.1" r=".51"/>
<circle cx="165.7" cy="85.1" r=".51"/>
</g>
<text font-size="9.1" fill="#0dab76" x="28.9" y="42.8">Microcontoller</text>
<g font-size="7.1" fill="#0dab76">
<text x="213.7" y="34.6">I2C HUB</text>
<text x="140.4" y="62.4">HX 0805-C2</text>
<text x="54.5" y="148.2">Test points</text>
</g>
<g font-size="3.7" fill="#f56016">
<text x="23.3" y="10">1</text>
<text x="56.3" y="10">2</text>
<text x="89.3" y="10">3</text>
<text x="122.3" y="10">4</text>
<text x="155.3" y="10">5</text>
<text x="188.3" y="10">6</text>
<text x="221.3" y="10">7</text>
<text x="254.3" y="10">8</text>
<text x="4.7" y="31.3">A</text>
<text x="272.5" y="31.3">A</text>
<text x="4.7" y="70.2">B</text>
<text x="272.5" y="70.2">B</text>
<text x="4.6" y="109.1">C</text>
<text x="272.4" y="109.1">C</text>
<text x="4.6" y="148">D</text>
<text x="272.4" y="148">D</text>
<text x="4.7" y="186.9">E</text>
<text x="272.5" y="186.9">E</text>
<text x="23.3" y="208.3">1</text>
<text x="56.3" y="208.3">2</text>
<text x="89.3" y="208.3">3</text>
<text x="122.3" y="208.3">4</text>
<text x="155.3" y="208.3">5</text>
<text x="188.3" y="208.3">6</text>
<text x="221.3" y="208.3">7</text>
<text x="254.3" y="208.3">8</text>
</g>
<g font-size="3.6" fill="#f56016">
<text x="11.6" y="24.5">PROPRIETARY</text>
<text x="19.2" y="201.3">PROPRIETARY</text>
</g>
<g font-size="3.1" fill="#f56016">
<text x="173.5" y="194.6">Title:</text>
<text x="173.5" y="198.8">SKU:UE0144</text>
</g>
<g font-size="2.5" fill="#808080">
<text x="228.7" y="43.7">VCC</text>
<text x="233.6" y="43">GND</text>
<text x="244" y="46.6">J3</text>
<text x="31.7" y="48.7">VCC</text>
<text x="41.9" y="51.8">IC1</text>
<text x="62.3" y="67.4">TP1</text>
<text x="155.6" y="68.1" transform="rotate(-90 155.6 68.1)">C3</text>
<text x="160.6" y="69.2" transform="rotate(-90 160.6 69.2)">1uF</text>
<text x="233.6" y="70.8">GND</text>
<text x="34.1" y="75.9">GND</text>
<text x="41.9" y="72.2">PY32F003L24D6TR</text>
<text x="140.3" y="74">VCC</text>
<text x="155.6" y="83.2" transform="rotate(-90 155.6 83.2)">C1</text>
<text x="228.7" y="79">VCC</text>
<text x="233.6" y="78.4">GND</text>
<text x="244" y="81.9">J1</text>
<text x="27.6" y="84.3">VCC</text>
<text x="39.2" y="84.1">VCC</text>
<text x="54.4" y="84.1">VCC</text>
<text x="62" y="84.1">VCC</text>
<text x="154.3" y="88.7">R6</text>
<text x="160.6" y="86.3" transform="rotate(-90 160.6 86.3)">1</text>
<text x="160.6" y="84.9" transform="rotate(-90 160.6 84.9)">00nf</text>
<text x="44.4" y="95.2">1uF</text>
<text x="44.4" y="92.7">C2</text>
<text x="110.1" y="94.4">J2</text>
<text x="154.3" y="93.4">4.7k</text>
<text x="169.7" y="91">SIGNAL</text>
<text x="28.8" y="97.2" transform="rotate(-90 28.8 97.2)">R5</text>
<text x="33.4" y="97.1" transform="rotate(-90 33.4 97.1)">10K</text>
<text x="55.5" y="98.4" transform="rotate(-90 55.5 98.4)">10K</text>
<text x="60.3" y="97.1" transform="rotate(-90 60.3 97.1)">R3</text>
<text x="63.1" y="98.4" transform="rotate(-90 63.1 98.4)">10K</text>
<text x="67.9" y="97.1" transform="rotate(-90 67.9 97.1)">R2</text>
<text x="78" y="101" transform="rotate(-90 78 101)">R4</text>
<text x="82.7" y="100.9" transform="rotate(-90 82.7 100.9)">10K</text>
<text x="164.2" y="101.5" transform="rotate(-90 164.2 101.5)">R7</text>
<text x="169" y="101.5" transform="rotate(-90 169 101.5)">4.7k</text>
<text x="39.1" y="106.2">GND</text>
<text x="233.6" y="106.2">GND</text>
<text x="120.1" y="110.6">VCC</text>
<text x="127.5" y="108.7">GND</text>
<text x="246.5" y="109.9">H2</text>
<text x="28.4" y="118.9">GND</text>
<text x="228.7" y="119.5">VCC</text>
<text x="233.6" y="118.8">GND</text>
<text x="77.7" y="122.7">GND</text>
<text x="244" y="122.4">J4</text>
<text x="162.8" y="129.4">GND</text>
<text x="233.6" y="146.6">GND</text>
<text x="42.1" y="171">TP2 TP3</text>
<text x="57.3" y="171">TP4 TP5</text>
<text x="69.9" y="171">TP6 TP7</text>
</g>
<g font-size="2.3" fill="#f56016">
<text x="180.3" y="194.5">DevLab: I2C 805S-C2 Vibration Sensor</text>
<text x="199.5" y="198.7">REV: 1.0</text>
</g>
<g font-size="2.1" fill="#808080">
<text x="240.5" y="49.4">1</text>
<text x="240.5" y="51.9">2</text>
<text x="246.3" y="50.5">1</text>
<text x="246.3" y="53">2</text>
<text x="35.2" y="54.4">P$1</text>
<text x="35.2" y="57">P$2</text>
<text x="35.2" y="59.5">P$3</text>
<text x="42.3" y="55.5">VCC</text>
<text x="42.3" y="58.1">PA0</text>
<text x="51.6" y="58.1">PA14</text>
<text x="52.6" y="55.6">PB5</text>
<text x="59.9" y="59.5">P$6</text>
<text x="59.9" y="57">P$7</text>
<text x="59.9" y="54.4">P$8</text>
<text x="240.5" y="54.4">3</text>
<text x="240.5" y="57">4</text>
<text x="246.3" y="55.5">3</text>
<text x="246.3" y="58.1">4</text>
<text x="29.5" y="63.1">21</text>
<text x="35.2" y="62">P$4</text>
<text x="42.3" y="60.6">PA1</text>
<text x="42.3" y="63.1">PA2</text>
<text x="48.1" y="63.1">PB0/PF2</text>
<text x="51.6" y="60.6">PA13</text>
<text x="59.9" y="62">P$5</text>
<text x="237.1" y="62">S1*2</text>
<text x="246.3" y="63.1">SHIELD</text>
<text x="35.2" y="67.1">P$9</text>
<text x="42.3" y="68.2">VSS/EP</text>
<text x="165.3" y="74.6" transform="rotate(-90 165.3 74.6)">1</text>
<text x="165.3" y="81.6" transform="rotate(-90 165.3 81.6)">2</text>
<text x="240.5" y="84.7">1</text>
<text x="240.5" y="87.3">2</text>
<text x="240.5" y="89.8">3</text>
<text x="246.3" y="85.9">1</text>
<text x="246.3" y="88.4">2</text>
<text x="240.5" y="92.3">4</text>
<text x="246.3" y="90.9">3</text>
<text x="246.3" y="93.4">4</text>
<text x="237.1" y="97.4">S1*2</text>
<text x="246.3" y="98.5">SHIELD</text>
<text x="165.3" y="105" transform="rotate(-90 165.3 105)">P$1</text>
<text x="165.3" y="124.6" transform="rotate(-90 165.3 124.6)">P$2</text>
<text x="240.5" y="125.2">1</text>
<text x="240.5" y="127.7">2</text>
<text x="240.5" y="130.2">3</text>
<text x="246.3" y="126.3">1</text>
<text x="246.3" y="128.8">2</text>
<text x="246.3" y="131.3">3</text>
<text x="237.1" y="137.8">S1*2</text>
<text x="240.5" y="132.7">4</text>
<text x="246.3" y="133.9">4</text>
<text x="246.3" y="138.9">SHIELD</text>
</g>
<g font-size="1.8" fill="#f56016">
<text x="11.6" y="14.6">THE INFORMATION CONTAINED IN THIS DRAWING IS THE SOLE PROPERTY OF</text>
<text x="11.6" y="16.9">UNIT ELECTRONICS. ANY REPRODUCTION IN PART OR WHOLE IS</text>
<text x="11.6" y="19.2">STRICTLY PROHIBITED WITHOUT WRITTEN PERMISSION.</text>
<text x="19.2" y="191.4">THE INFORMATION CONTAINED IN THIS DRAWING IS THE SOLE PROPERTY OF</text>
<text x="19.2" y="193.7">UNIT ELECTRONICS. ANY REPRODUCTION IN PART OR WHOLE IS</text>
<text x="19.2" y="196">STRICTLY PROHIBITED WITHOUT WRITTEN PERMISSION.</text>
<text x="234.6" y="204.1">Adrián Rabadán Ortiz</text>
</g>
<g font-size="1.8" fill="#808080">
<text x="18.5" y="57.3" transform="rotate(-90 18.5 57.3)">SIGNAL</text>
<text x="25.7" y="58">TX</text>
<text x="65.9" y="57.9">PA14(SWCLK)/PB6(SCL)</text>
<text x="65.9" y="55.4">USR_LED</text>
<text x="211.5" y="55.4">PA13(SWDIO)/PA10(SDA)</text>
<text x="212.3" y="58">PA14(SWCLK)/PB6(SCL)</text>
<text x="25.5" y="60.5">RX</text>
<text x="65.9" y="60.5">PA13(SWDIO)/PA10(SDA)</text>
<text x="65.9" y="63">RST</text>
<text x="80.2" y="90.2" transform="rotate(-90 80.2 90.2)">USR_LED</text>
<text x="211.5" y="90.8">PA13(SWDIO)/PA10(SDA)</text>
<text x="212.3" y="93.3">PA14(SWCLK)/PB6(SCL)</text>
<text x="120.8" y="96.5" transform="rotate(-90 120.8 96.5)">SIGNAL</text>
<text x="170" y="111.6" transform="rotate(-90 170 111.6)">U2</text>
<text x="162.7" y="118.7" transform="rotate(-90 162.7 118.7)">HX0805-C2</text>
<text x="57.7" y="126.9" transform="rotate(-90 57.7 126.9)">PA14(SWCLK)/PB6(SCL)</text>
<text x="65.3" y="127.7" transform="rotate(-90 65.3 127.7)">PA13(SWDIO)/PA10(SDA)</text>
<text x="211.5" y="131.2">PA13(SWDIO)/PA10(SDA)</text>
<text x="212.3" y="133.7">PA14(SWCLK)/PB6(SCL)</text>
<text x="45.1" y="159.6" transform="rotate(-90 45.1 159.6)">PA13(SWDIO)/PA10(SDA)</text>
<text x="50.1" y="159.6" transform="rotate(-90 50.1 159.6)">PA14(SWCLK)/PB6(SCL)</text>
<text x="60.2" y="159.6" transform="rotate(-90 60.2 159.6)">TX</text>
<text x="65.3" y="159.6" transform="rotate(-90 65.3 159.6)">RX</text>
<text x="72.8" y="159.6" transform="rotate(-90 72.8 159.6)">TX</text>
<text x="77.9" y="159.6" transform="rotate(-90 77.9 159.6)">RX</text>
</g>
<g font-size="1.4" fill="#808080">
<text x="111.9" y="98.2">P$1</text>
<text x="111.9" y="100.8">P$2</text>
<text x="30.4" y="105.8">PWR1</text>
<text x="111.9" y="103.3">P$3</text>
<text x="77.3" y="109.6">USR_LED</text>
</g>
<g font-size="1.4" fill="#f56016">
<text x="173.6" y="201.4">Last date time: 02/11/2026</text>
<text x="191.3" y="201.4">02:34 p. m.</text>
<text x="199.5" y="201.4">SHEET:</text>
<text x="206.4" y="201.4">1</text>
<text x="208.3" y="201.4">of</text>
<text x="210.9" y="201.4">1</text>
<text x="173.5" y="204.1">File:</text>
<text x="228.7" y="204">Author:</text>
</g>
<g font-size="1.1" fill="#808080">
<text x="32.8" y="108.3">RED</text>
<text x="82.1" y="112.1">ORANGE</text>
</g>
<text font-size="1.1" fill="#f56016" x="199.6" y="203.2">Sheet description:</text>
</svg>
